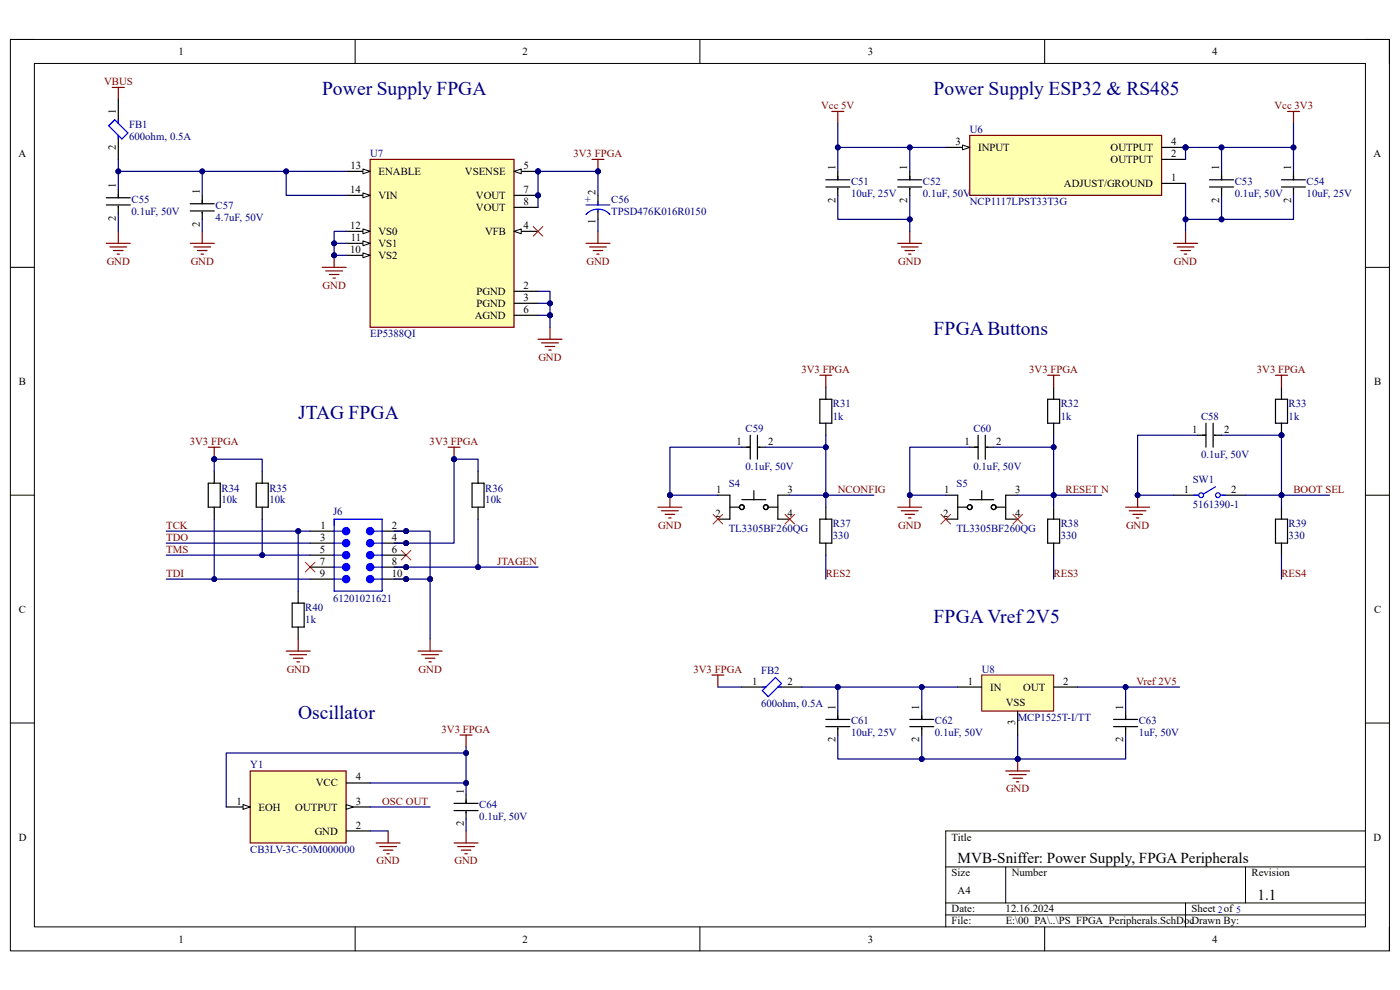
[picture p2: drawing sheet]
<svg xmlns="http://www.w3.org/2000/svg" width="297mm" height="210mm" viewBox="0 0 297 210" stroke-linecap="round" stroke-linejoin="round" font-family="sans-serif">
<path d="M2.2 8.4h292.6v193.3h-292.6z" fill="none" stroke="#000" stroke-width=".21"/>
<path d="M7.3 13.5h282.4v183.1h-282.4z" fill-rule="evenodd" fill="#fff"/>
<g fill="none" stroke="#000" stroke-width=".21">
<path d="M2.2 8.4h5.1M7.3 13.5h282.4v183.1h-282.4zM75.3 8.4v5.1M148.5 8.4v5.1M221.6 8.4v5.1M289.7 8.4h5.1v5.1M2.2 56.7h5.1M289.7 56.7h5.1M2.2 105h5.1M289.7 105.1h5.1M2.2 153.4h5.1M289.7 153.4h5.1"/>
<path d="M289.7 176.3h-89.1v20.3M75.3 196.6v5.1M148.5 196.6v5.1M200.6 183.9h89.1M200.6 191.5h89.1M200.6 194.1h89.1M213.4 183.9v7.6M221.6 196.6v5.1M251.5 191.5v5.1M264.2 183.9v7.6M294.8 196.6v5.1"/>
</g>
<circle cx="114.1" cy="36.4" r=".51" fill="#000080"/>
<circle cx="114.1" cy="36.4" r=".51" fill="none" stroke="#000080" stroke-width=".21"/>
<circle cx="114.1" cy="41.4" r=".51" fill="#000080"/>
<circle cx="114.1" cy="41.4" r=".51" fill="none" stroke="#000080" stroke-width=".21"/>
<path d="M78.5 33.8h30.6v35.6h-30.6z" fill-rule="evenodd" fill="#ffffb0"/>
<path d="M78.5 33.8h30.6v35.6h-30.6z" fill="none" stroke="#800000" stroke-width=".25"/>
<path d="M73.4 36.4h5.1" fill="none" stroke="#000" stroke-width=".25"/>
<path d="M77 35.8l1.5 .6-1.5 .5z" fill="#f8fcff"/>
<path d="M77 35.8l1.5 .6-1.5 .5z" fill="none" stroke="#000" stroke-width=".21"/>
<path d="M73.4 41.4h5.1" fill="none" stroke="#000" stroke-width=".25"/>
<path d="M77 40.9l1.5 .5-1.5 .6z" fill="#f8fcff"/>
<path d="M77 40.9l1.5 .5-1.5 .6z" fill="none" stroke="#000" stroke-width=".21"/>
<path d="M73.4 49.1h5.1" fill="none" stroke="#000" stroke-width=".25"/>
<path d="M77 48.6l1.5 .5-1.5 .5z" fill="#f8fcff"/>
<path d="M77 48.6l1.5 .5-1.5 .5z" fill="none" stroke="#000" stroke-width=".21"/>
<path d="M73.4 51.6h5.1" fill="none" stroke="#000" stroke-width=".25"/>
<path d="M77 51.1l1.5 .5-1.5 .5z" fill="#f8fcff"/>
<path d="M77 51.1l1.5 .5-1.5 .5z" fill="none" stroke="#000" stroke-width=".21"/>
<path d="M73.4 54.2h5.1" fill="none" stroke="#000" stroke-width=".25"/>
<path d="M77 53.7l1.5 .5-1.5 .5z" fill="#f8fcff"/>
<path d="M77 53.7l1.5 .5-1.5 .5z" fill="none" stroke="#000" stroke-width=".21"/>
<path d="M109.1 36.4h5" fill="none" stroke="#000" stroke-width=".25"/>
<path d="M109.1 36.4l1.5-.5v1z" fill="#f8fcff"/>
<path d="M109.1 36.4l1.5-.5v1z" fill="none" stroke="#000" stroke-width=".21"/>
<circle cx="114.1" cy="36.4" r=".51" fill="#000080"/>
<circle cx="114.1" cy="36.4" r=".51" fill="none" stroke="#000080" stroke-width=".21"/>
<path d="M109.1 41.4h5" fill="none" stroke="#000" stroke-width=".25"/>
<circle cx="114.1" cy="41.4" r=".51" fill="#000080"/>
<circle cx="114.1" cy="41.4" r=".51" fill="none" stroke="#000080" stroke-width=".21"/>
<path d="M109.1 44h5M109.1 49.1h5" fill="none" stroke="#000" stroke-width=".25"/>
<path d="M109.1 49.1l1.5-.5v1z" fill="#f8fcff"/>
<path d="M109.1 49.1l1.5-.5v1z" fill="none" stroke="#000" stroke-width=".21"/>
<path d="M109.1 61.8h5M109.1 64.3h5M109.1 66.9h5" fill="none" stroke="#000" stroke-width=".25"/>
<path d="M68.3 56.7h5.1M69.1 57.5h3.6M69.9 58.2h2M70.6 59h.5M70.9 54.2v2.5M114.1 72h5.1M114.9 72.7h3.6M115.7 73.5h2M116.4 74.3h.5M116.7 69.4v2.6" fill="none" stroke="#800000" stroke-width=".25"/>
<path d="M113.1 48.1l2.1 2M115.2 48.1l-2.1 2" fill="none" stroke="#f00" stroke-width=".21"/>
<circle cx="70.9" cy="54.2" r=".51" fill="#000080"/>
<circle cx="70.9" cy="54.2" r=".51" fill="none" stroke="#000080" stroke-width=".21"/>
<path d="M125.6 33.8h2.5M126.9 33.8v2.6M40.4 51.6h5.1M41.1 52.4h3.6M41.9 53.1h2M42.7 53.9h.5M42.9 49.1v2.5M124.3 51.6h5.1M125.1 52.4h3.5M125.8 53.1h2.1M126.6 53.9h.5M126.9 49.1v2.5" fill="none" stroke="#800000" stroke-width=".25"/>
<path d="M126.9 41.4v2.1M126.9 44.5v2" fill="none" stroke="#000" stroke-width=".25"/>
<path d="M124.3 43.5h5.1M124.3 45.5a3.4 3.4 0 0 1 5.1 0M126.9 42.7v.8M126.9 44.5v.5" fill="none" stroke="#00f" stroke-width=".25"/>
<circle cx="126.9" cy="36.4" r=".51" fill="#000080"/>
<circle cx="126.9" cy="36.4" r=".51" fill="none" stroke="#000080" stroke-width=".21"/>
<path d="M23.8 18.5h2.6M25.1 18.5v2.6M22.6 51.6h5M23.3 52.4h3.6M24.1 53.1h2M24.8 53.9h.6M25.1 49.1v2.5" fill="none" stroke="#800000" stroke-width=".25"/>
<path d="M25.1 21.1v5.1M25.1 28.7v5.1M22.6 42h5M22.6 43.5h5M25.1 40.2v1.8M25.1 43.7v1.6" fill="none" stroke="#000" stroke-width=".25"/>
<path d="M24.3 25.4l2.8 2.8-1.2 1.3-2.8-2.8zM25.1 25.4v.8M25.1 28.7v.8" fill="none" stroke="#00f" stroke-width=".25"/>
<path d="M53.1 163.6h20.3v15.2h-20.3z" fill-rule="evenodd" fill="#ffffb0"/>
<path d="M53.1 163.6h20.3v15.2h-20.3z" fill="none" stroke="#800000" stroke-width=".25"/>
<path d="M48 171.2h5.1" fill="none" stroke="#000" stroke-width=".25"/>
<path d="M51.6 170.7l1.5 .5-1.5 .5z" fill="#f8fcff"/>
<path d="M51.6 170.7l1.5 .5-1.5 .5z" fill="none" stroke="#000" stroke-width=".21"/>
<path d="M73.4 166.1h5.1M73.4 171.2h5.1" fill="none" stroke="#000" stroke-width=".25"/>
<path d="M73.4 170.7l1.6 .5-1.6 .5z" fill="#f8fcff"/>
<path d="M73.4 170.7l1.6 .5-1.6 .5z" fill="none" stroke="#000" stroke-width=".21"/>
<g fill="none" stroke="#000" stroke-width=".25">
<path d="M45.5 100v2.5M55.6 100v2.5M101.4 100v2.5M44.2 102.5h2.5v5.1h-2.5zM45.5 107.6v2.5M54.4 102.5h2.5v5.1h-2.5zM55.6 107.6v2.5M100.1 102.5h2.6v5.1h-2.6zM101.4 107.6v2.5M200.6 105.1h2.6v5h-2.6M203.2 107.6h2M205.7 106h5.1"/>
<path d="M208.3 104.1v1.9M211.3 107.6h2.1M215.9 105.1h-2.5v5h2.5M62 127.9h2.5v5.1h-2.5zM63.3 125.4v2.5M63.3 133v2.6M73.4 176.3h5.1M96.3 170.4h5.1M96.3 172h5.1M98.9 168.6v1.8M98.9 172.2v1.5"/>
<circle cx="205.7" cy="107.6" r=".51"/>
<circle cx="210.8" cy="107.6" r=".51"/>
</g>
<g fill="none" stroke="#800000" stroke-width=".25">
<path d="M190.5 107.6h5M191.2 108.4h3.6M192 109.1h2M192.8 109.9h.5M193 105.1v2.5M60.7 138.1h5.1M61.5 138.9h3.5M62.2 139.6h2.1M63.3 135.6v2.5M88.7 138.1h5.1M89.5 138.9h3.5M90.2 139.6h2.1"/>
<path d="M91.2 135.6v2.5M63 140.4h.5M91 140.4h.5M97.6 155.9h2.5M98.9 155.9v2.6M79.8 178.8h5.1M80.6 179.6h3.5M82.3 176.3v2.5M96.3 178.8h5.1M97.1 179.6h3.6M98.9 176.3v2.5M81.3 180.4h2.1"/>
<path d="M82.1 181.1h.5M97.9 180.4h2M98.6 181.1h.5"/>
</g>
<path d="M64.8 119.3l2 2M66.8 119.3l-2 2M85.1 116.7l2.1 2.1M87.2 116.7l-2.1 2.1M199.6 109.1l2.1 2.1M201.7 109.1l-2.1 2.1M214.9 109.1l2 2.1M216.9 109.1l-2 2.1" fill="none" stroke="#f00" stroke-width=".21"/>
<circle cx="193" cy="105.1" r=".51" fill="#000080"/>
<circle cx="193" cy="105.1" r=".51" fill="none" stroke="#000080" stroke-width=".21"/>
<g fill="none" stroke="#000" stroke-width=".25">
<path d="M205.7 94.9h1.8M207.5 92.3v5.1M209 92.3v5.1M209.3 94.9h1.5M152.3 105h2.5v5.1h-2.5M154.8 107.6h2.1M157.4 106h5.1M159.9 104.1v1.9M163 107.6h2M167.6 105h-2.6v5.1h2.6"/>
<circle cx="157.4" cy="107.6" r=".51"/>
<circle cx="162.5" cy="107.6" r=".51"/>
</g>
<path d="M166.5 109.1l2.1 2.1M168.6 109.1l-2.1 2.1" fill="none" stroke="#f00" stroke-width=".21"/>
<path d="M139.6 107.6h5.1M140.3 108.4h3.6M141.1 109.1h2M141.9 109.9h.5M142.1 105v2.6" fill="none" stroke="#800000" stroke-width=".25"/>
<circle cx="142.1" cy="105" r=".51" fill="#000080"/>
<circle cx="142.1" cy="105" r=".51" fill="none" stroke="#000080" stroke-width=".21"/>
<path d="M157.4 94.9h1.8M159.2 92.3v5.1M160.7 92.3v5.1M161 94.9h1.5M222.3 84.7h2.5v5.1h-2.5zM223.5 82.1v2.6M223.5 89.8v2.5" fill="none" stroke="#000" stroke-width=".25"/>
<path d="M238.8 107.6h5.1M239.6 108.4h3.5M240.3 109.1h2.1M241.1 109.9h.5M241.3 105.1v2.5" fill="none" stroke="#800000" stroke-width=".25"/>
<circle cx="241.3" cy="105.1" r=".51" fill="#000080"/>
<circle cx="241.3" cy="105.1" r=".51" fill="none" stroke="#000080" stroke-width=".21"/>
<circle cx="271.9" cy="92.3" r=".51" fill="#000080"/>
<circle cx="271.9" cy="92.3" r=".51" fill="none" stroke="#000080" stroke-width=".21"/>
<path d="M271.9 89.8v2.5" fill="none" stroke="#000" stroke-width=".25"/>
<circle cx="271.9" cy="92.3" r=".51" fill="#000080"/>
<circle cx="271.9" cy="92.3" r=".51" fill="none" stroke="#000080" stroke-width=".21"/>
<path d="M173.9 84.7h2.6v5.1h-2.6zM175.2 82.1v2.6M175.2 89.8v2.5M270.6 84.7h2.5v5.1h-2.5zM271.9 82.1v2.6M249 105.1h5.1M259.2 105.1h5" fill="none" stroke="#000" stroke-width=".25"/>
<g fill="none" stroke="#00f" stroke-width=".25">
<path d="M253.3 105.1h.8M257.9 103.3l-2.6 1.5M259.2 105.1h.7"/>
<circle cx="254.8" cy="105.1" r=".51"/>
<circle cx="258.4" cy="105.1" r=".51"/>
</g>
<path d="M208.3 143.2h15.2v7.6h-15.2z" fill-rule="evenodd" fill="#ffffb0"/>
<path d="M208.3 143.2h15.2v7.6h-15.2z" fill="none" stroke="#800000" stroke-width=".21"/>
<path d="M203.2 145.8h5.1M215.9 150.8v5.1M223.5 145.8h5.1" fill="none" stroke="#000" stroke-width=".25"/>
<path d="M213.4 163.6h5.1M214.1 164.3h3.6M214.9 165.1h2M215.6 165.9h.6M215.9 161v2.6" fill="none" stroke="#800000" stroke-width=".25"/>
<circle cx="215.9" cy="161" r=".51" fill="#000080"/>
<circle cx="215.9" cy="161" r=".51" fill="none" stroke="#000080" stroke-width=".21"/>
<g fill="none" stroke="#800000" stroke-width=".25">
<path d="M176.5 23.6h2.5M177.7 23.6v2.6M273.1 23.6h2.6M274.4 23.6v2.6M190.5 51.6h5M191.2 52.4h3.6M192 53.1h2M192.8 53.9h.5M193 49.1v2.5M249 51.6h5.1M249.7 52.4h3.6M250.5 53.1h2"/>
<path d="M251.3 53.9h.5M251.5 49.1v2.5M151 143.2h2.6M152.3 143.2v2.5"/>
</g>
<g fill="none" stroke="#000" stroke-width=".25">
<path d="M175.2 38.1h5.1M175.2 39.7h5.1M177.7 36.4v1.7M177.7 39.9v1.5M190.5 38.1h5M190.5 39.7h5M193 36.4v1.7M193 39.9v1.5M256.6 38.1h5.1M256.6 39.7h5.1M259.2 36.4v1.7M259.2 39.9v1.5"/>
<path d="M271.9 38.1h5.1M271.9 39.7h5.1M274.4 36.4v1.7M274.4 39.9v1.5M40.4 43.2h5.1M40.4 44.8h5.1M42.9 41.4v1.8M42.9 45v1.5M254.1 92.3h1.7M255.8 89.8v5.1M257.4 89.8v5.1M257.6 92.3h1.6"/>
<path d="M157.4 145.7h5.1M165 145.7h5.1M175.2 152.6h5.1M175.2 154.1h5.1M177.7 150.8v1.8M177.7 154.4v1.5M193 152.6h5.1M193 154.1h5.1M195.5 150.8v1.8M195.5 154.4v1.5M236.3 152.6h5M236.3 154.1h5"/>
<path d="M238.8 150.8v1.8M238.8 154.4v1.5"/>
</g>
<path d="M161.7 146.5l2.8-2.8 1.3 1.3-2.8 2.8zM161.7 145.7h.8M165 145.7h.8" fill="none" stroke="#00f" stroke-width=".25"/>
<path d="M151.3 109.1l2 2.1M153.3 109.1l-2 2.1" fill="none" stroke="#f00" stroke-width=".21"/>
<circle cx="251.5" cy="31.3" r=".51" fill="#000080"/>
<circle cx="251.5" cy="31.3" r=".51" fill="none" stroke="#000080" stroke-width=".21"/>
<path d="M205.7 28.7h40.7v12.7h-40.7z" fill-rule="evenodd" fill="#ffffb0"/>
<path d="M205.7 28.7h40.7v12.7h-40.7z" fill="none" stroke="#800000" stroke-width=".25"/>
<path d="M246.4 33.8h5.1M246.4 31.3h5.1" fill="none" stroke="#000" stroke-width=".25"/>
<circle cx="251.5" cy="31.3" r=".51" fill="#000080"/>
<circle cx="251.5" cy="31.3" r=".51" fill="none" stroke="#000080" stroke-width=".21"/>
<path d="M200.6 31.3h5.1" fill="none" stroke="#000" stroke-width=".25"/>
<path d="M204.2 30.8l1.5 .5-1.5 .5z" fill="#f8fcff"/>
<path d="M204.2 30.8l1.5 .5-1.5 .5z" fill="none" stroke="#000" stroke-width=".21"/>
<path d="M246.4 38.9h5.1" fill="none" stroke="#000" stroke-width=".25"/>
<circle cx="86.2" cy="115.2" r=".51" fill="#000080"/>
<circle cx="86.2" cy="115.2" r=".51" fill="none" stroke="#000080" stroke-width=".21"/>
<circle cx="86.2" cy="112.7" r=".51" fill="#000080"/>
<circle cx="86.2" cy="112.7" r=".51" fill="none" stroke="#000080" stroke-width=".21"/>
<circle cx="86.2" cy="120.3" r=".51" fill="#000080"/>
<circle cx="86.2" cy="120.3" r=".51" fill="none" stroke="#000080" stroke-width=".21"/>
<circle cx="86.2" cy="122.9" r=".51" fill="#000080"/>
<circle cx="86.2" cy="122.9" r=".51" fill="none" stroke="#000080" stroke-width=".21"/>
<path d="M65.8 115.2h5.1M65.8 112.7h5.1" fill="none" stroke="#000" stroke-width=".25"/>
<path d="M70.9 115.2h1.8" fill="none" stroke="#00f" stroke-width=".25"/>
<circle cx="73.4" cy="115.2" r=".76" fill="#00f"/>
<g fill="none" stroke="#00f" stroke-width=".25">
<path d="M70.9 112.7h1.8"/>
<circle cx="73.4" cy="115.2" r=".76"/>
</g>
<path d="M81.1 115.2h5.1" fill="none" stroke="#000" stroke-width=".25"/>
<circle cx="86.2" cy="115.2" r=".51" fill="#000080"/>
<circle cx="86.2" cy="115.2" r=".51" fill="none" stroke="#000080" stroke-width=".21"/>
<path d="M81.1 112.7h5.1" fill="none" stroke="#000" stroke-width=".25"/>
<circle cx="86.2" cy="112.7" r=".51" fill="#000080"/>
<circle cx="86.2" cy="112.7" r=".51" fill="none" stroke="#000080" stroke-width=".21"/>
<path d="M79.3 115.2h1.8" fill="none" stroke="#00f" stroke-width=".25"/>
<circle cx="78.5" cy="115.2" r=".76" fill="#00f"/>
<g fill="none" stroke="#00f" stroke-width=".25">
<path d="M79.3 112.7h1.8"/>
<circle cx="78.5" cy="115.2" r=".76"/>
</g>
<circle cx="78.5" cy="112.7" r=".76" fill="#00f"/>
<g fill="none" stroke="#00f" stroke-width=".25">
<path d="M70.9 117.8h1.8"/>
<circle cx="78.5" cy="112.7" r=".76"/>
</g>
<path d="M65.8 117.8h5.1M81.1 117.8h5.1" fill="none" stroke="#000" stroke-width=".25"/>
<circle cx="73.4" cy="117.8" r=".76" fill="#00f"/>
<g fill="none" stroke="#00f" stroke-width=".25">
<path d="M79.3 117.8h1.8"/>
<circle cx="73.4" cy="117.8" r=".76"/>
</g>
<circle cx="78.5" cy="117.8" r=".76" fill="#00f"/>
<circle cx="78.5" cy="117.8" r=".76" fill="none" stroke="#00f" stroke-width=".25"/>
<path d="M65.8 120.3h5.1M81.1 120.3h5.1" fill="none" stroke="#000" stroke-width=".25"/>
<circle cx="86.2" cy="120.3" r=".51" fill="#000080"/>
<circle cx="86.2" cy="120.3" r=".51" fill="none" stroke="#000080" stroke-width=".21"/>
<path d="M70.9 120.3h1.8" fill="none" stroke="#00f" stroke-width=".25"/>
<circle cx="73.4" cy="120.3" r=".76" fill="#00f"/>
<g fill="none" stroke="#00f" stroke-width=".25">
<path d="M79.3 120.3h1.8"/>
<circle cx="73.4" cy="120.3" r=".76"/>
</g>
<circle cx="78.5" cy="120.3" r=".76" fill="#00f"/>
<circle cx="78.5" cy="120.3" r=".76" fill="none" stroke="#00f" stroke-width=".25"/>
<path d="M65.8 122.9h5.1M81.1 122.9h5.1" fill="none" stroke="#000" stroke-width=".25"/>
<circle cx="86.2" cy="122.9" r=".51" fill="#000080"/>
<circle cx="86.2" cy="122.9" r=".51" fill="none" stroke="#000080" stroke-width=".21"/>
<path d="M70.9 122.9h1.8" fill="none" stroke="#00f" stroke-width=".25"/>
<circle cx="73.4" cy="122.9" r=".76" fill="#00f"/>
<g fill="none" stroke="#00f" stroke-width=".25">
<path d="M79.3 122.9h1.8"/>
<circle cx="73.4" cy="122.9" r=".76"/>
</g>
<circle cx="78.5" cy="122.9" r=".76" fill="#00f"/>
<g fill="none" stroke="#00f" stroke-width=".25">
<path d="M70.9 110.1h10.2v15.3h-10.2z"/>
<circle cx="78.5" cy="122.9" r=".76"/>
</g>
<circle cx="73.4" cy="112.7" r=".76" fill="#00f"/>
<circle cx="73.4" cy="112.7" r=".76" fill="none" stroke="#00f" stroke-width=".25"/>
<path d="M95.1 94.9h2.5M96.3 94.9v2.5" fill="none" stroke="#800000" stroke-width=".25"/>
<circle cx="96.3" cy="97.4" r=".51" fill="#000080"/>
<circle cx="96.3" cy="97.4" r=".51" fill="none" stroke="#000080" stroke-width=".21"/>
<path d="M44.2 94.9h2.5M45.5 94.9v2.5" fill="none" stroke="#800000" stroke-width=".25"/>
<circle cx="45.5" cy="97.4" r=".51" fill="#000080"/>
<circle cx="45.5" cy="97.4" r=".51" fill="none" stroke="#000080" stroke-width=".21"/>
<path d="M173.9 79.6h2.6M175.2 79.6v2.5M222.3 79.6h2.5M223.5 79.6v2.5M270.6 79.6h2.5M271.9 79.6v2.5" fill="none" stroke="#800000" stroke-width=".25"/>
<path d="M173.9 110.1h2.6v5.1h-2.6zM175.2 107.6v2.5M175.2 115.2v2.6M222.3 110.1h2.5v5.1h-2.5zM223.5 107.6v2.5M223.5 115.2v2.6M270.6 110.1h2.5v5.1h-2.5zM271.9 107.6v2.5M271.9 115.2v2.6" fill="none" stroke="#000" stroke-width=".25"/>
<path d="M73.4 36.4h-12.7v5h12.7" fill="none" stroke="#000080" stroke-width=".25"/>
<circle cx="60.7" cy="36.4" r=".51" fill="#000080"/>
<circle cx="60.7" cy="36.4" r=".51" fill="none" stroke="#000080" stroke-width=".21"/>
<path d="M60.7 36.4h-17.8v5" fill="none" stroke="#000080" stroke-width=".25"/>
<circle cx="60.7" cy="36.4" r=".51" fill="#000080"/>
<circle cx="60.7" cy="36.4" r=".51" fill="none" stroke="#000080" stroke-width=".21"/>
<circle cx="42.9" cy="36.4" r=".51" fill="#000080"/>
<circle cx="42.9" cy="36.4" r=".51" fill="none" stroke="#000080" stroke-width=".21"/>
<path d="M25.1 45.3v3.8M42.9 46.5v2.6M126.9 46.5v2.6M98.9 158.5v1.2h-50.9v11.5M78.5 171.2h12.7M78.5 176.3h3.8M98.9 173.7v2.6" fill="none" stroke="#000080" stroke-width=".25"/>
<circle cx="98.9" cy="159.7" r=".51" fill="#000080"/>
<circle cx="98.9" cy="159.7" r=".51" fill="none" stroke="#000080" stroke-width=".21"/>
<path d="M78.5 166.1h20.4v2.5" fill="none" stroke="#000080" stroke-width=".25"/>
<circle cx="98.9" cy="166.1" r=".51" fill="#000080"/>
<circle cx="98.9" cy="166.1" r=".51" fill="none" stroke="#000080" stroke-width=".21"/>
<path d="M45.5 97.4h10.1v2.6" fill="none" stroke="#000080" stroke-width=".25"/>
<circle cx="45.5" cy="97.4" r=".51" fill="#000080"/>
<circle cx="45.5" cy="97.4" r=".51" fill="none" stroke="#000080" stroke-width=".21"/>
<path d="M35.3 112.7h30.5" fill="none" stroke="#000080" stroke-width=".25"/>
<circle cx="63.3" cy="112.7" r=".51" fill="#000080"/>
<circle cx="63.3" cy="112.7" r=".51" fill="none" stroke="#000080" stroke-width=".21"/>
<path d="M35.3 117.8h30.5M35.3 115.2h30.5" fill="none" stroke="#000080" stroke-width=".25"/>
<circle cx="55.6" cy="117.8" r=".51" fill="#000080"/>
<circle cx="55.6" cy="117.8" r=".51" fill="none" stroke="#000080" stroke-width=".21"/>
<path d="M35.3 122.9h30.5" fill="none" stroke="#000080" stroke-width=".25"/>
<circle cx="45.5" cy="122.9" r=".51" fill="#000080"/>
<circle cx="45.5" cy="122.9" r=".51" fill="none" stroke="#000080" stroke-width=".21"/>
<path d="M83.6 120.3h30.5" fill="none" stroke="#000080" stroke-width=".25"/>
<circle cx="101.4" cy="120.3" r=".51" fill="#000080"/>
<circle cx="101.4" cy="120.3" r=".51" fill="none" stroke="#000080" stroke-width=".21"/>
<circle cx="86.2" cy="120.3" r=".51" fill="#000080"/>
<circle cx="86.2" cy="120.3" r=".51" fill="none" stroke="#000080" stroke-width=".21"/>
<path d="M83.6 122.9h7.6" fill="none" stroke="#000080" stroke-width=".25"/>
<circle cx="91.2" cy="122.9" r=".51" fill="#000080"/>
<circle cx="91.2" cy="122.9" r=".51" fill="none" stroke="#000080" stroke-width=".21"/>
<circle cx="86.2" cy="122.9" r=".51" fill="#000080"/>
<circle cx="86.2" cy="122.9" r=".51" fill="none" stroke="#000080" stroke-width=".21"/>
<path d="M101.4 110.1v10.2" fill="none" stroke="#000080" stroke-width=".25"/>
<circle cx="101.4" cy="120.3" r=".51" fill="#000080"/>
<circle cx="101.4" cy="120.3" r=".51" fill="none" stroke="#000080" stroke-width=".21"/>
<path d="M205.7 94.9h-12.7v10.2h7.6" fill="none" stroke="#000080" stroke-width=".25"/>
<circle cx="193" cy="105.1" r=".51" fill="#000080"/>
<circle cx="193" cy="105.1" r=".51" fill="none" stroke="#000080" stroke-width=".21"/>
<path d="M210.8 94.9h12.7v10.2h-7.6" fill="none" stroke="#000080" stroke-width=".25"/>
<circle cx="223.5" cy="94.9" r=".51" fill="#000080"/>
<circle cx="223.5" cy="94.9" r=".51" fill="none" stroke="#000080" stroke-width=".21"/>
<circle cx="223.5" cy="105.1" r=".51" fill="#000080"/>
<circle cx="223.5" cy="105.1" r=".51" fill="none" stroke="#000080" stroke-width=".21"/>
<path d="M223.5 105.1h10.2" fill="none" stroke="#000080" stroke-width=".25"/>
<circle cx="223.5" cy="105.1" r=".51" fill="#000080"/>
<circle cx="223.5" cy="105.1" r=".51" fill="none" stroke="#000080" stroke-width=".21"/>
<path d="M157.4 94.9h-15.3v10.1" fill="none" stroke="#000080" stroke-width=".25"/>
<circle cx="142.1" cy="105" r=".51" fill="#000080"/>
<circle cx="142.1" cy="105" r=".51" fill="none" stroke="#000080" stroke-width=".21"/>
<path d="M162.5 94.9h12.7v10.2h-7.6" fill="none" stroke="#000080" stroke-width=".25"/>
<circle cx="175.2" cy="94.9" r=".51" fill="#000080"/>
<circle cx="175.2" cy="94.9" r=".51" fill="none" stroke="#000080" stroke-width=".21"/>
<circle cx="175.2" cy="105.1" r=".51" fill="#000080"/>
<circle cx="175.2" cy="105.1" r=".51" fill="none" stroke="#000080" stroke-width=".21"/>
<path d="M175.2 105.1h10.2" fill="none" stroke="#000080" stroke-width=".25"/>
<circle cx="175.2" cy="105.1" r=".51" fill="#000080"/>
<circle cx="175.2" cy="105.1" r=".51" fill="none" stroke="#000080" stroke-width=".21"/>
<path d="M142.1 105h10.2" fill="none" stroke="#000080" stroke-width=".25"/>
<circle cx="142.1" cy="105" r=".51" fill="#000080"/>
<circle cx="142.1" cy="105" r=".51" fill="none" stroke="#000080" stroke-width=".21"/>
<path d="M223.5 92.3v2.6" fill="none" stroke="#000080" stroke-width=".25"/>
<circle cx="223.5" cy="94.9" r=".51" fill="#000080"/>
<circle cx="223.5" cy="94.9" r=".51" fill="none" stroke="#000080" stroke-width=".21"/>
<path d="M25.1 33.8v6.4" fill="none" stroke="#000080" stroke-width=".25"/>
<circle cx="25.1" cy="36.4" r=".51" fill="#000080"/>
<circle cx="25.1" cy="36.4" r=".51" fill="none" stroke="#000080" stroke-width=".21"/>
<path d="M70.9 54.2h2.5" fill="none" stroke="#000080" stroke-width=".25"/>
<circle cx="70.9" cy="54.2" r=".51" fill="#000080"/>
<circle cx="70.9" cy="54.2" r=".51" fill="none" stroke="#000080" stroke-width=".21"/>
<path d="M114.1 64.3h2.6" fill="none" stroke="#000080" stroke-width=".25"/>
<circle cx="116.7" cy="64.3" r=".51" fill="#000080"/>
<circle cx="116.7" cy="64.3" r=".51" fill="none" stroke="#000080" stroke-width=".21"/>
<path d="M114.1 36.4h12.8" fill="none" stroke="#000080" stroke-width=".25"/>
<circle cx="114.1" cy="36.4" r=".51" fill="#000080"/>
<circle cx="114.1" cy="36.4" r=".51" fill="none" stroke="#000080" stroke-width=".21"/>
<circle cx="126.9" cy="36.4" r=".51" fill="#000080"/>
<circle cx="126.9" cy="36.4" r=".51" fill="none" stroke="#000080" stroke-width=".21"/>
<path d="M175.2 92.3v2.6" fill="none" stroke="#000080" stroke-width=".25"/>
<circle cx="175.2" cy="94.9" r=".51" fill="#000080"/>
<circle cx="175.2" cy="94.9" r=".51" fill="none" stroke="#000080" stroke-width=".21"/>
<path d="M83.6 112.7h7.6v10.2" fill="none" stroke="#000080" stroke-width=".25"/>
<circle cx="91.2" cy="122.9" r=".51" fill="#000080"/>
<circle cx="91.2" cy="122.9" r=".51" fill="none" stroke="#000080" stroke-width=".21"/>
<circle cx="86.2" cy="112.7" r=".51" fill="#000080"/>
<circle cx="86.2" cy="112.7" r=".51" fill="none" stroke="#000080" stroke-width=".21"/>
<path d="M91.2 122.9v12.7" fill="none" stroke="#000080" stroke-width=".25"/>
<circle cx="91.2" cy="122.9" r=".51" fill="#000080"/>
<circle cx="91.2" cy="122.9" r=".51" fill="none" stroke="#000080" stroke-width=".21"/>
<path d="M228.6 145.8h21.6" fill="none" stroke="#000080" stroke-width=".25"/>
<circle cx="238.8" cy="145.8" r=".51" fill="#000080"/>
<circle cx="238.8" cy="145.8" r=".51" fill="none" stroke="#000080" stroke-width=".21"/>
<path d="M152.3 145.7h5.1M170.1 145.8h7.6v5" fill="none" stroke="#000080" stroke-width=".25"/>
<circle cx="177.7" cy="145.8" r=".51" fill="#000080"/>
<circle cx="177.7" cy="145.8" r=".51" fill="none" stroke="#000080" stroke-width=".21"/>
<path d="M177.7 145.8h17.8" fill="none" stroke="#000080" stroke-width=".25"/>
<circle cx="195.5" cy="145.8" r=".51" fill="#000080"/>
<circle cx="195.5" cy="145.8" r=".51" fill="none" stroke="#000080" stroke-width=".21"/>
<circle cx="177.7" cy="145.8" r=".51" fill="#000080"/>
<circle cx="177.7" cy="145.8" r=".51" fill="none" stroke="#000080" stroke-width=".21"/>
<path d="M177.7 155.9v5.1h38.2" fill="none" stroke="#000080" stroke-width=".25"/>
<circle cx="195.5" cy="161" r=".51" fill="#000080"/>
<circle cx="195.5" cy="161" r=".51" fill="none" stroke="#000080" stroke-width=".21"/>
<circle cx="215.9" cy="161" r=".51" fill="#000080"/>
<circle cx="215.9" cy="161" r=".51" fill="none" stroke="#000080" stroke-width=".21"/>
<path d="M98.9 159.7v6.4" fill="none" stroke="#000080" stroke-width=".25"/>
<circle cx="98.9" cy="159.7" r=".51" fill="#000080"/>
<circle cx="98.9" cy="159.7" r=".51" fill="none" stroke="#000080" stroke-width=".21"/>
<circle cx="98.9" cy="166.1" r=".51" fill="#000080"/>
<circle cx="98.9" cy="166.1" r=".51" fill="none" stroke="#000080" stroke-width=".21"/>
<path d="M271.9 105.1h10.1" fill="none" stroke="#000080" stroke-width=".25"/>
<circle cx="271.9" cy="105.1" r=".51" fill="#000080"/>
<circle cx="271.9" cy="105.1" r=".51" fill="none" stroke="#000080" stroke-width=".21"/>
<path d="M254.1 92.3h-12.8v12.8h7.7" fill="none" stroke="#000080" stroke-width=".25"/>
<circle cx="241.3" cy="105.1" r=".51" fill="#000080"/>
<circle cx="241.3" cy="105.1" r=".51" fill="none" stroke="#000080" stroke-width=".21"/>
<path d="M259.2 92.3h12.7v12.8h-7.7" fill="none" stroke="#000080" stroke-width=".25"/>
<circle cx="271.9" cy="92.3" r=".51" fill="#000080"/>
<circle cx="271.9" cy="92.3" r=".51" fill="none" stroke="#000080" stroke-width=".21"/>
<circle cx="271.9" cy="105.1" r=".51" fill="#000080"/>
<circle cx="271.9" cy="105.1" r=".51" fill="none" stroke="#000080" stroke-width=".21"/>
<path d="M215.9 155.9v5.1" fill="none" stroke="#000080" stroke-width=".25"/>
<circle cx="215.9" cy="161" r=".51" fill="#000080"/>
<circle cx="215.9" cy="161" r=".51" fill="none" stroke="#000080" stroke-width=".21"/>
<path d="M203.2 145.8h-7.7v5" fill="none" stroke="#000080" stroke-width=".25"/>
<circle cx="195.5" cy="145.8" r=".51" fill="#000080"/>
<circle cx="195.5" cy="145.8" r=".51" fill="none" stroke="#000080" stroke-width=".21"/>
<path d="M195.5 155.9v5.1" fill="none" stroke="#000080" stroke-width=".25"/>
<circle cx="195.5" cy="161" r=".51" fill="#000080"/>
<circle cx="195.5" cy="161" r=".51" fill="none" stroke="#000080" stroke-width=".21"/>
<path d="M238.8 155.9v5.1h-22.9" fill="none" stroke="#000080" stroke-width=".25"/>
<circle cx="215.9" cy="161" r=".51" fill="#000080"/>
<circle cx="215.9" cy="161" r=".51" fill="none" stroke="#000080" stroke-width=".21"/>
<path d="M238.8 145.8v5" fill="none" stroke="#000080" stroke-width=".25"/>
<circle cx="238.8" cy="145.8" r=".51" fill="#000080"/>
<circle cx="238.8" cy="145.8" r=".51" fill="none" stroke="#000080" stroke-width=".21"/>
<path d="M274.4 26.2v5.1h-22.9" fill="none" stroke="#000080" stroke-width=".25"/>
<circle cx="251.5" cy="31.3" r=".51" fill="#000080"/>
<circle cx="251.5" cy="31.3" r=".51" fill="none" stroke="#000080" stroke-width=".21"/>
<circle cx="259.1" cy="31.3" r=".51" fill="#000080"/>
<circle cx="259.1" cy="31.3" r=".51" fill="none" stroke="#000080" stroke-width=".21"/>
<circle cx="274.4" cy="31.3" r=".51" fill="#000080"/>
<circle cx="274.4" cy="31.3" r=".51" fill="none" stroke="#000080" stroke-width=".21"/>
<path d="M251.5 31.3v2.5" fill="none" stroke="#000080" stroke-width=".25"/>
<circle cx="251.5" cy="31.3" r=".51" fill="#000080"/>
<circle cx="251.5" cy="31.3" r=".51" fill="none" stroke="#000080" stroke-width=".21"/>
<path d="M177.7 41.4v5.1h15.3v-5.1" fill="none" stroke="#000080" stroke-width=".25"/>
<circle cx="193" cy="46.5" r=".51" fill="#000080"/>
<circle cx="193" cy="46.5" r=".51" fill="none" stroke="#000080" stroke-width=".21"/>
<path d="M177.7 31.3v5.1" fill="none" stroke="#000080" stroke-width=".25"/>
<circle cx="177.7" cy="31.3" r=".51" fill="#000080"/>
<circle cx="177.7" cy="31.3" r=".51" fill="none" stroke="#000080" stroke-width=".21"/>
<path d="M177.7 26.2v5.1h22.9" fill="none" stroke="#000080" stroke-width=".25"/>
<circle cx="177.7" cy="31.3" r=".51" fill="#000080"/>
<circle cx="177.7" cy="31.3" r=".51" fill="none" stroke="#000080" stroke-width=".21"/>
<circle cx="193" cy="31.3" r=".51" fill="#000080"/>
<circle cx="193" cy="31.3" r=".51" fill="none" stroke="#000080" stroke-width=".21"/>
<path d="M193 31.3v5.1" fill="none" stroke="#000080" stroke-width=".25"/>
<circle cx="193" cy="31.3" r=".51" fill="#000080"/>
<circle cx="193" cy="31.3" r=".51" fill="none" stroke="#000080" stroke-width=".21"/>
<path d="M251.5 38.9v10.2" fill="none" stroke="#000080" stroke-width=".25"/>
<circle cx="251.5" cy="46.5" r=".51" fill="#000080"/>
<circle cx="251.5" cy="46.5" r=".51" fill="none" stroke="#000080" stroke-width=".21"/>
<path d="M259.2 31.3v5.1" fill="none" stroke="#000080" stroke-width=".25"/>
<circle cx="259.1" cy="31.3" r=".51" fill="#000080"/>
<circle cx="259.1" cy="31.3" r=".51" fill="none" stroke="#000080" stroke-width=".21"/>
<path d="M274.4 31.3v5.1" fill="none" stroke="#000080" stroke-width=".25"/>
<circle cx="274.4" cy="31.3" r=".51" fill="#000080"/>
<circle cx="274.4" cy="31.3" r=".51" fill="none" stroke="#000080" stroke-width=".21"/>
<path d="M193 46.5v2.6" fill="none" stroke="#000080" stroke-width=".25"/>
<circle cx="193" cy="46.5" r=".51" fill="#000080"/>
<circle cx="193" cy="46.5" r=".51" fill="none" stroke="#000080" stroke-width=".21"/>
<path d="M259.2 41.4v5.1h15.2v-5.1" fill="none" stroke="#000080" stroke-width=".25"/>
<circle cx="259.1" cy="46.5" r=".51" fill="#000080"/>
<circle cx="259.1" cy="46.5" r=".51" fill="none" stroke="#000080" stroke-width=".21"/>
<path d="M251.5 46.5h7.7" fill="none" stroke="#000080" stroke-width=".25"/>
<circle cx="251.5" cy="46.5" r=".51" fill="#000080"/>
<circle cx="251.5" cy="46.5" r=".51" fill="none" stroke="#000080" stroke-width=".21"/>
<circle cx="259.1" cy="46.5" r=".51" fill="#000080"/>
<circle cx="259.1" cy="46.5" r=".51" fill="none" stroke="#000080" stroke-width=".21"/>
<path d="M126.9 36.4v5" fill="none" stroke="#000080" stroke-width=".25"/>
<circle cx="126.9" cy="36.4" r=".51" fill="#000080"/>
<circle cx="126.9" cy="36.4" r=".51" fill="none" stroke="#000080" stroke-width=".21"/>
<path d="M271.9 105.1v2.5M271.9 117.8v5.1" fill="none" stroke="#000080" stroke-width=".25"/>
<circle cx="271.9" cy="105.1" r=".51" fill="#000080"/>
<circle cx="271.9" cy="105.1" r=".51" fill="none" stroke="#000080" stroke-width=".21"/>
<path d="M223.5 105.1v2.5M223.5 117.8v5.1" fill="none" stroke="#000080" stroke-width=".25"/>
<circle cx="223.5" cy="105.1" r=".51" fill="#000080"/>
<circle cx="223.5" cy="105.1" r=".51" fill="none" stroke="#000080" stroke-width=".21"/>
<path d="M175.2 105.1v2.5M175.2 117.8v5.1" fill="none" stroke="#000080" stroke-width=".25"/>
<circle cx="175.2" cy="105.1" r=".51" fill="#000080"/>
<circle cx="175.2" cy="105.1" r=".51" fill="none" stroke="#000080" stroke-width=".21"/>
<path d="M114.1 36.4v7.6" fill="none" stroke="#000080" stroke-width=".25"/>
<circle cx="114.1" cy="36.4" r=".51" fill="#000080"/>
<circle cx="114.1" cy="36.4" r=".51" fill="none" stroke="#000080" stroke-width=".21"/>
<circle cx="114.1" cy="41.4" r=".51" fill="#000080"/>
<circle cx="114.1" cy="41.4" r=".51" fill="none" stroke="#000080" stroke-width=".21"/>
<path d="M96.3 97.4v17.8h-12.7" fill="none" stroke="#000080" stroke-width=".25"/>
<circle cx="86.2" cy="115.2" r=".51" fill="#000080"/>
<circle cx="86.2" cy="115.2" r=".51" fill="none" stroke="#000080" stroke-width=".21"/>
<circle cx="96.3" cy="97.4" r=".51" fill="#000080"/>
<circle cx="96.3" cy="97.4" r=".51" fill="none" stroke="#000080" stroke-width=".21"/>
<path d="M96.3 97.4h5.1v2.6" fill="none" stroke="#000080" stroke-width=".25"/>
<circle cx="96.3" cy="97.4" r=".51" fill="#000080"/>
<circle cx="96.3" cy="97.4" r=".51" fill="none" stroke="#000080" stroke-width=".21"/>
<path d="M45.5 97.4v2.6" fill="none" stroke="#000080" stroke-width=".25"/>
<circle cx="45.5" cy="97.4" r=".51" fill="#000080"/>
<circle cx="45.5" cy="97.4" r=".51" fill="none" stroke="#000080" stroke-width=".21"/>
<path d="M63.3 112.7v12.7" fill="none" stroke="#000080" stroke-width=".25"/>
<circle cx="63.3" cy="112.7" r=".51" fill="#000080"/>
<circle cx="63.3" cy="112.7" r=".51" fill="none" stroke="#000080" stroke-width=".21"/>
<path d="M45.5 110.1v12.8" fill="none" stroke="#000080" stroke-width=".25"/>
<circle cx="45.5" cy="122.9" r=".51" fill="#000080"/>
<circle cx="45.5" cy="122.9" r=".51" fill="none" stroke="#000080" stroke-width=".21"/>
<path d="M55.6 110.1v7.7" fill="none" stroke="#000080" stroke-width=".25"/>
<circle cx="55.6" cy="117.8" r=".51" fill="#000080"/>
<circle cx="55.6" cy="117.8" r=".51" fill="none" stroke="#000080" stroke-width=".21"/>
<path d="M116.7 66.9v2.5" fill="none" stroke="#000080" stroke-width=".25"/>
<circle cx="116.7" cy="66.9" r=".51" fill="#000080"/>
<circle cx="116.7" cy="66.9" r=".51" fill="none" stroke="#000080" stroke-width=".21"/>
<path d="M114.1 61.8h2.6v5.1" fill="none" stroke="#000080" stroke-width=".25"/>
<circle cx="116.7" cy="64.3" r=".51" fill="#000080"/>
<circle cx="116.7" cy="64.3" r=".51" fill="none" stroke="#000080" stroke-width=".21"/>
<circle cx="116.7" cy="66.9" r=".51" fill="#000080"/>
<circle cx="116.7" cy="66.9" r=".51" fill="none" stroke="#000080" stroke-width=".21"/>
<path d="M114.1 66.9h2.6" fill="none" stroke="#000080" stroke-width=".25"/>
<circle cx="116.7" cy="66.9" r=".51" fill="#000080"/>
<circle cx="116.7" cy="66.9" r=".51" fill="none" stroke="#000080" stroke-width=".21"/>
<path d="M73.4 49.1h-2.5v2.5h2.5" fill="none" stroke="#000080" stroke-width=".25"/>
<circle cx="70.9" cy="51.6" r=".51" fill="#000080"/>
<circle cx="70.9" cy="51.6" r=".51" fill="none" stroke="#000080" stroke-width=".21"/>
<path d="M70.9 51.6v2.6" fill="none" stroke="#000080" stroke-width=".25"/>
<circle cx="70.9" cy="54.2" r=".51" fill="#000080"/>
<circle cx="70.9" cy="54.2" r=".51" fill="none" stroke="#000080" stroke-width=".21"/>
<circle cx="70.9" cy="51.6" r=".51" fill="#000080"/>
<circle cx="70.9" cy="51.6" r=".51" fill="none" stroke="#000080" stroke-width=".21"/>
<path d="M25.1 36.4h17.8" fill="none" stroke="#000080" stroke-width=".25"/>
<circle cx="42.9" cy="36.4" r=".51" fill="#000080"/>
<circle cx="42.9" cy="36.4" r=".51" fill="none" stroke="#000080" stroke-width=".21"/>
<circle cx="25.1" cy="36.4" r=".51" fill="#000080"/>
<circle cx="25.1" cy="36.4" r=".51" fill="none" stroke="#000080" stroke-width=".21"/>
<g font-size="4.1" fill="#000080">
<text x="68.3" y="20.2">Power Supply FPGA</text>
<text x="198.1" y="20.2">Power Supply ESP32 &amp; RS485</text>
<text x="198.1" y="71">FPGA Buttons</text>
<text x="63.2" y="88.9">JTAG FPGA</text>
<text x="198.1" y="132.1">FPGA Vref 2V5</text>
<text x="63.2" y="152.5">Oscillator</text>
</g>
<g font-size="3.2">
<text x="203.2" y="183.2">MVB-Sniffer: Power Supply, FPGA Peripherals</text>
<text x="266.8" y="190.8">1.1</text>
</g>
<g font-size="2.3">
<text x="37.9" y="11.7">1</text>
<text x="110.9" y="11.7">2</text>
<text x="184.1" y="11.7">3</text>
<text x="257.1" y="11.7">4</text>
<text x="24.6" y="24.1" transform="rotate(-90 24.6 24.1)">1</text>
<text x="3.9" y="33.3">A</text>
<text x="24.6" y="31.8" transform="rotate(-90 24.6 31.8)">2</text>
<text x="74.4" y="35.9">13</text>
<text x="111.1" y="35.9">5</text>
<text x="202.7" y="30.7">3</text>
<text x="207.5" y="32">INPUT</text>
<text x="235.6" y="34.6">OUTPUT</text>
<text x="235.6" y="32">OUTPUT</text>
<text x="248.5" y="33.3">2</text>
<text x="248.5" y="30.7">4</text>
<text x="291.4" y="33.3">A</text>
<text x="24.6" y="39.9" transform="rotate(-90 24.6 39.9)">1</text>
<text x="42.4" y="41.2" transform="rotate(-90 42.4 41.2)">1</text>
<text x="74.3" y="40.9">14</text>
<text x="80.3" y="37.1">ENABLE</text>
<text x="98.6" y="37.1">VSENSE</text>
<text x="111.1" y="40.9">7</text>
<text x="126.4" y="41.4" transform="rotate(-90 126.4 41.4)">2</text>
<text x="177.2" y="36.1" transform="rotate(-90 177.2 36.1)">1</text>
<text x="192.5" y="36.1" transform="rotate(-90 192.5 36.1)">1</text>
<text x="225.7" y="39.7">ADJUST/GROUND</text>
<text x="248.5" y="38.4">1</text>
<text x="258.7" y="36.1" transform="rotate(-90 258.7 36.1)">1</text>
<text x="273.9" y="36.1" transform="rotate(-90 273.9 36.1)">1</text>
<text x="24.6" y="46.8" transform="rotate(-90 24.6 46.8)">2</text>
<text x="80.3" y="42.2">VIN</text>
<text x="101" y="42.2">VOUT</text>
<text x="101" y="44.7">VOUT</text>
<text x="111.1" y="43.5">8</text>
<text x="126.4" y="47.4" transform="rotate(-90 126.4 47.4)">1</text>
<text x="177.2" y="43" transform="rotate(-90 177.2 43)">2</text>
<text x="192.5" y="43" transform="rotate(-90 192.5 43)">2</text>
<text x="258.7" y="43" transform="rotate(-90 258.7 43)">2</text>
<text x="273.9" y="43" transform="rotate(-90 273.9 43)">2</text>
<text x="42.4" y="48.1" transform="rotate(-90 42.4 48.1)">2</text>
<text x="74.3" y="53.6">10</text>
<text x="74.3" y="48.6">12</text>
<text x="74.5" y="51.1">11</text>
<text x="80.3" y="49.8">VS0</text>
<text x="80.3" y="52.4">VS1</text>
<text x="102.9" y="49.8">VFB</text>
<text x="111.1" y="48.6">4</text>
<text x="80.3" y="54.9">VS2</text>
<text x="101.1" y="62.6">PGND</text>
<text x="101.1" y="65.1">PGND</text>
<text x="111.1" y="61.3">2</text>
<text x="111.1" y="63.8">3</text>
<text x="100.7" y="67.6">AGND</text>
<text x="111.1" y="66.4">6</text>
<text x="4" y="81.6">B</text>
<text x="291.5" y="81.6">B</text>
<text x="156.3" y="94.4">1</text>
<text x="163" y="94.4">2</text>
<text x="204.6" y="94.4">1</text>
<text x="211.3" y="94.4">2</text>
<text x="252.9" y="91.8">1</text>
<text x="259.7" y="91.8">2</text>
<text x="151.9" y="104.5">1</text>
<text x="167" y="104.5">3</text>
<text x="200.3" y="104.5">1</text>
<text x="215.4" y="104.5">3</text>
<text x="251.2" y="104.5">1</text>
<text x="261.2" y="104.5">2</text>
<text x="68" y="112.1">1</text>
<text x="83.1" y="112.1">2</text>
<text x="151.8" y="109.6">2</text>
<text x="167" y="109.6">4</text>
<text x="200.1" y="109.6">2</text>
<text x="215.4" y="109.6">4</text>
<text x="67.8" y="119.8">7</text>
<text x="67.9" y="117.3">5</text>
<text x="67.9" y="114.7">3</text>
<text x="83.1" y="114.7">4</text>
<text x="83.1" y="117.3">6</text>
<text x="83.1" y="119.8">8</text>
<text x="67.8" y="122.3">9</text>
<text x="83.1" y="122.3">10</text>
<text x="4" y="130">C</text>
<text x="291.5" y="130">C</text>
<text x="159.6" y="145.2">1</text>
<text x="167" y="145.2">2</text>
<text x="205.4" y="145.2">1</text>
<text x="210.1" y="146.5">IN</text>
<text x="213.4" y="149.8">VSS</text>
<text x="217.1" y="146.5">OUT</text>
<text x="225.6" y="145.2">2</text>
<text x="177.2" y="150.6" transform="rotate(-90 177.2 150.6)">1</text>
<text x="195" y="150.6" transform="rotate(-90 195 150.6)">1</text>
<text x="215.4" y="153.8" transform="rotate(-90 215.4 153.8)">3</text>
<text x="238.3" y="150.6" transform="rotate(-90 238.3 150.6)">1</text>
<text x="177.2" y="157.5" transform="rotate(-90 177.2 157.5)">2</text>
<text x="195" y="157.5" transform="rotate(-90 195 157.5)">2</text>
<text x="238.3" y="157.5" transform="rotate(-90 238.3 157.5)">2</text>
<text x="67" y="166.8">VCC</text>
<text x="75.5" y="165.6">4</text>
<text x="50.2" y="170.7">1</text>
<text x="54.9" y="172">EOH</text>
<text x="62.7" y="172">OUTPUT</text>
<text x="75.5" y="170.7">3</text>
<text x="98.4" y="168.4" transform="rotate(-90 98.4 168.4)">1</text>
<text x="4" y="178.3">D</text>
<text x="66.8" y="177">GND</text>
<text x="75.5" y="175.8">2</text>
<text x="98.4" y="175.3" transform="rotate(-90 98.4 175.3)">2</text>
<text x="201.9" y="178.3">Title</text>
<text x="291.4" y="178.3">D</text>
<text x="201.9" y="185.9">Size</text>
<text x="214.6" y="185.9">Number</text>
<text x="265.5" y="185.9">Revision</text>
<text x="203.2" y="189.7">A4</text>
<text x="201.9" y="193.5">Date:</text>
<text x="201.9" y="196.1">File:</text>
<text x="213.3" y="193.5">12.16.2024</text>
<text x="213.4" y="196.1">E:\00_PA\..\PS_FPGA_Peripherals.SchDocDrawn By:</text>
<text x="252.8" y="193.5">Sheet 2of 5</text>
<text x="37.9" y="199.9">1</text>
<text x="110.9" y="199.9">2</text>
<text x="184.1" y="199.9">3</text>
<text x="257.1" y="199.9">4</text>
</g>
<g font-size="2.3" fill="#800000">
<text x="22.1" y="18">VBUS</text>
<text x="174.2" y="23.1">Vcc 5V</text>
<text x="270.4" y="23.1">Vcc 3V3</text>
<text x="121.7" y="33.3">3V3 FPGA</text>
<text x="22.6" y="56.2">GND</text>
<text x="40.5" y="56.2">GND</text>
<text x="124.4" y="56.2">GND</text>
<text x="190.5" y="56.2">GND</text>
<text x="249" y="56.2">GND</text>
<text x="68.5" y="61.3">GND</text>
<text x="114.2" y="76.5">GND</text>
<text x="170" y="79.1">3V3 FPGA</text>
<text x="218.4" y="79.1">3V3 FPGA</text>
<text x="266.7" y="79.1">3V3 FPGA</text>
<text x="40.3" y="94.4">3V3 FPGA</text>
<text x="91.1" y="94.4">3V3 FPGA</text>
<text x="177.8" y="104.5">NCONFIG</text>
<text x="226.1" y="104.5">RESET N</text>
<text x="274.4" y="104.5">BOOT SEL</text>
<text x="35.3" y="112.1">TCK</text>
<text x="139.7" y="112.1">GND</text>
<text x="190.5" y="112.1">GND</text>
<text x="238.9" y="112.1">GND</text>
<text x="35.3" y="117.3">TMS</text>
<text x="35.3" y="114.7">TDO</text>
<text x="105.5" y="119.8">JTAGEN</text>
<text x="35.3" y="122.3">TDI</text>
<text x="175.2" y="122.3">RES2</text>
<text x="223.5" y="122.3">RES3</text>
<text x="271.9" y="122.3">RES4</text>
<text x="60.8" y="142.7">GND</text>
<text x="88.8" y="142.7">GND</text>
<text x="147.1" y="142.7">3V3 FPGA</text>
<text x="241.1" y="145.2">Vref 2V5</text>
<text x="93.7" y="155.4">3V3 FPGA</text>
<text x="81.1" y="170.7">OSC OUT</text>
<text x="213.4" y="168.1">GND</text>
<text x="79.9" y="183.4">GND</text>
<text x="96.4" y="183.4">GND</text>
</g>
<g font-size="2.3" fill="#000080">
<text x="27.4" y="27.2">FB1</text>
<text x="27.4" y="29.7">600ohm, 0.5A</text>
<text x="205.7" y="28.2">U6</text>
<text x="78.5" y="33.3">U7</text>
<text x="180.6" y="39.2">C51</text>
<text x="180.6" y="41.7">10uF, 25V</text>
<text x="195.8" y="39.2">C52</text>
<text x="195.8" y="41.7">0.1uF, 50V</text>
<text x="262" y="39.2">C53</text>
<text x="262" y="41.7">0.1uF, 50V</text>
<text x="277.2" y="39.2">C54</text>
<text x="277.2" y="41.7">10uF, 25V</text>
<text x="27.9" y="43">C55</text>
<text x="27.9" y="45.5">0.1uF, 50V</text>
<text x="45.7" y="44.2">C57</text>
<text x="45.7" y="46.8">4.7uF, 50V</text>
<text x="124.1" y="43">+</text>
<text x="129.7" y="43">C56</text>
<text x="129.7" y="45.5">TPSD476K016R0150</text>
<text x="205.7" y="43.5">NCP1117LPST33T3G</text>
<text x="78.5" y="71.5">EP5388QI</text>
<text x="176.7" y="86.4">R31</text>
<text x="176.7" y="89">1k</text>
<text x="225" y="86.4">R32</text>
<text x="225" y="89">1k</text>
<text x="254.8" y="89">C58</text>
<text x="273.4" y="86.4">R33</text>
<text x="273.4" y="89">1k</text>
<text x="158.2" y="91.6">C59</text>
<text x="206.5" y="91.6">C60</text>
<text x="158.2" y="99.7">0.1uF, 50V</text>
<text x="206.5" y="99.7">0.1uF, 50V</text>
<text x="254.8" y="97.2">0.1uF, 50V</text>
<text x="47" y="104.3">R34</text>
<text x="47" y="106.8">10k</text>
<text x="57.1" y="104.3">R35</text>
<text x="57.1" y="106.8">10k</text>
<text x="103" y="104.3">R36</text>
<text x="103" y="106.8">10k</text>
<text x="154.6" y="103.3">S4</text>
<text x="202.9" y="103.3">S5</text>
<text x="253" y="102.5">SW1</text>
<text x="253" y="107.8">5161390-1</text>
<text x="70.7" y="109.3">J6</text>
<text x="154.6" y="112.9">TL3305BF260QG</text>
<text x="176.7" y="111.9">R37</text>
<text x="202.9" y="112.9">TL3305BF260QG</text>
<text x="225" y="111.9">R38</text>
<text x="273.4" y="111.9">R39</text>
<text x="176.7" y="114.4">330</text>
<text x="225" y="114.4">330</text>
<text x="273.4" y="114.4">330</text>
<text x="64.8" y="129.7">R40</text>
<text x="70.7" y="127.7">61201021621</text>
<text x="64.8" y="132.2">1k</text>
<text x="161.5" y="143">FB2</text>
<text x="208.3" y="142.7">U8</text>
<text x="161.5" y="150.1">600ohm, 0.5A</text>
<text x="180.6" y="153.6">C61</text>
<text x="198.3" y="153.6">C62</text>
<text x="215.9" y="152.9">MCP1525T-I/TT</text>
<text x="241.6" y="153.6">C63</text>
<text x="180.6" y="156.2">10uF, 25V</text>
<text x="198.3" y="156.2">0.1uF, 50V</text>
<text x="241.6" y="156.2">1uF, 50V</text>
<text x="53.1" y="163">Y1</text>
<text x="101.7" y="171.4">C64</text>
<text x="101.7" y="174">0.1uF, 50V</text>
<text x="53.1" y="180.8">CB3LV-3C-50M000000</text>
</g>
</svg>
